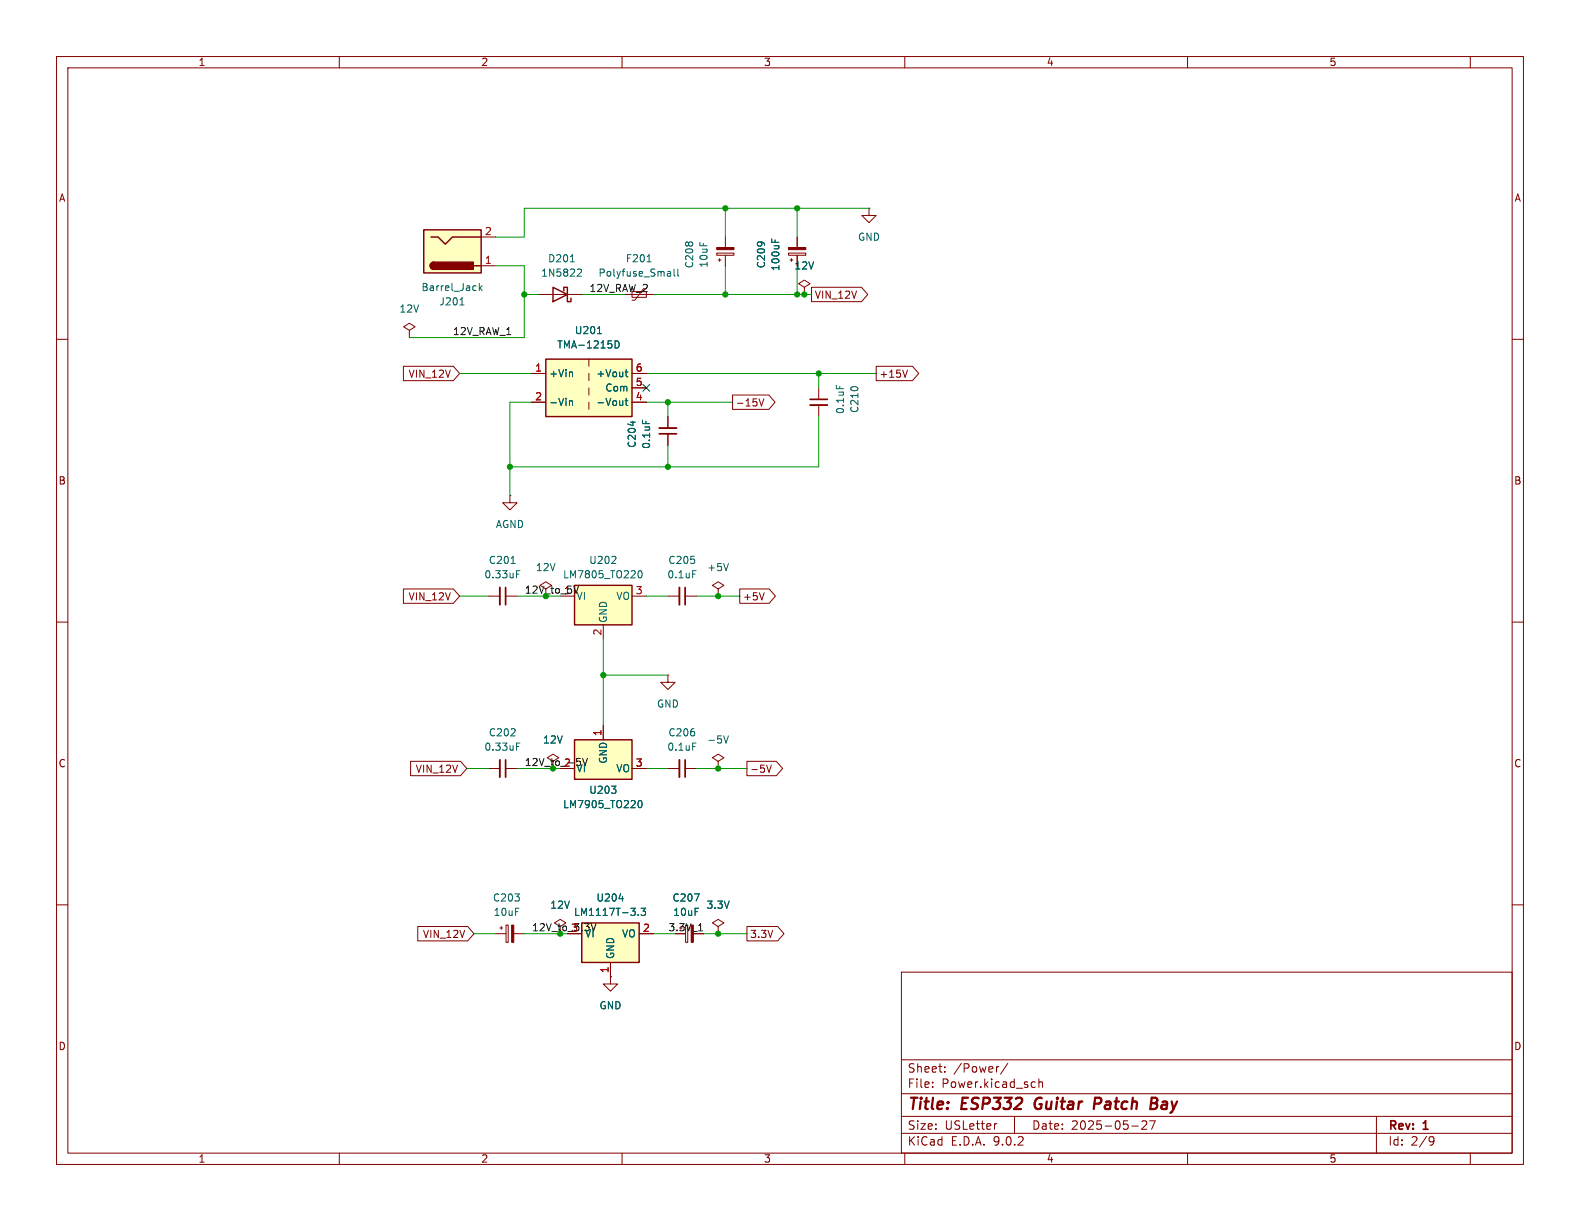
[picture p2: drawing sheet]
<svg xmlns="http://www.w3.org/2000/svg" width="279mm" height="216mm" viewBox="0 0 279 216" stroke-linecap="round" stroke-linejoin="round" font-family="sans-serif">
<g fill="none" stroke="#840000" stroke-width=".18">
<path d="M10 10h259.4v195.9h-259.4zM12 12h255.4v191.9h-255.4zM60 10v2M110 10v2M160 10v2M210 10v2M260 10v2M126.7 44.8h3.1v.3h-3.1zM127 46h.5M127.3 45.7v.5M128.3 41.9v1.9M128.3 45.1v1.9"/>
<path d="M139.4 44.8h3.1v.3h-3.1zM139.7 46h.5M140 45.7v.5M141 41.9v1.9M141 45.1v1.9M10 60h2M267.4 60h2M10 110h2M118.1 119.4v1.3h1.3l-1.3 1.2-1.3-1.2h1.3M118.1 119.4h.1M267.4 110h2M86.4 135.9h2"/>
<path d="M89.4 135.9h2M10 160h2M159.4 171.9h108v32h-108zM267.4 160h2M159.4 197.4h108M159.4 193.4h108M159.4 187.4h108M164.9 192.1v.2M164.9 191.4v.1M167.1 189.4v.2M167.1 188.7v.1M176.3 198.7l-.3 .1"/>
<path d="M176.6 188.6l-.2 .1M178.2 188l-1.3 1.9M179.4 197.4v3M182.6 191.3l.5 .1M183.1 192.2l-.5 .1M183.7 191.4l.2-.1 .4 .1 .1 .9M183.7 190.8v1.5M200.1 199.1h1.2M201.9 198.3l.6-.1 .2 .1 .1 .3-.9 1.1h.9M203.3 198.2h1l-.7 1.5M243.4 197.4v6.5M60 203.9v2"/>
<path d="M110 203.9v2M159.4 200.4h108M160 203.9v2M210 203.9v2M253 201l.5 .1a.99 .99 0 0 1-.4 1.4h-.2M253.6 201.6l-.3 .3h-.3M260 203.9v2"/>
</g>
<path d="M183.2 194.4a1.27 1.27 0 0 0 0 1.6M194.4 194.1h-.7l-.3 2M194.5 195.1l-1 .1M203.5 195.1h.7M203.7 194.1h.6a.49 .49 0 0 1 .4 .5 .49 .49 0 0 1-.5 .5M204.2 195.1l.3 .1a.58 .58 0 0 1-.3 .9h-.8" fill="none" stroke="#840000" stroke-width=".4"/>
<path d="M89.4 134.4v3" fill="none" stroke="#840000" stroke-width=".3"/>
<path d="M88.4 134.4v3" fill="none" stroke="#840000" stroke-width=".33"/>
<path d="M136.5 42.2v.6M137.1 42.4v.4M91.3 132h.5M91.3 131.4h.6" fill="none" stroke="#006464" stroke-width=".18"/>
<g fill="#840000" stroke="#840000" stroke-width=".18">
<path d="M139.4 43.8h3.1v.3h-3.1z"/>
<path d="M126.7 43.8h3.1v.3h-3.1z"/>
</g>
<path d="M101.6 130.8h10.2v7h-10.2z" fill="#ffffc2"/>
<path d="M101.6 130.8h10.2v7h-10.2z" fill="none" stroke="#840000" stroke-width=".25"/>
<g fill="none" stroke="#840000" stroke-width=".18">
<path d="M97.8 134.6l1-.6-1-.6-1 .6 1 .6v1.3M106.7 128.3v2.5M111.8 135.9h2.5M118.1 135.9h2M121.2 135.9h2M127 134.6l1-.6-1-.6-1 .6 1 .6v1.3M127 135.9h.1M87.6 165.1h1.9M88.4 164.1h.5M88.6 163.8v.5M89.5 163.6h.4v3h-.4zM90.9 165.1h1.8"/>
<path d="M99.1 163.8l1-.6-1-.6-1.1 .6 1.1 .6v1.3"/>
</g>
<path d="M108.1 139h.8l-.4 .5M108.9 139.6v.6M122.5 131.4h.6M128 130.1l.4 1.3 .4-1.3M113 141.6l.1-.1a.68 .68 0 0 1 .5 .7 .68 .68 0 0 1-.5 .6 .84 .84 0 0 1-.1-1.2z" fill="none" stroke="#006464" stroke-width=".18"/>
<path d="M90.5 163.6h.4v3h-.4z" fill="#840000" stroke="#840000" stroke-width=".18"/>
<path d="M121.2 134.4v3" fill="none" stroke="#840000" stroke-width=".3"/>
<path d="M120.1 134.4v3" fill="none" stroke="#840000" stroke-width=".33"/>
<path d="M102.9 163.2h10.1v7h-10.1z" fill="#ffffc2"/>
<path d="M102.9 163.2h10.1v7h-10.1z" fill="none" stroke="#840000" stroke-width=".25"/>
<path d="M118.1 73.7v2M118.1 76.7v2M107.9 172.7v1.3h1.3l-1.3 1.3-1.2-1.3h1.2M107.9 172.7h.1M107.9 170.2v2.5M113 165.1h2.6M121.2 163.6h.4v3h-.4zM122.6 165.1h1.9M127 163.8l1-.6-1-.6-1 .6 1 .6v1.3M127 165.1h.1" fill="none" stroke="#840000" stroke-width=".18"/>
<path d="M111.9 74.5v.8M113.6 74.3v.6M109.5 158.9h.7M122.8 158.1h.8l-.5 1.2M112.9 161.7v.2M113.4 160.6h.7l-.4 .5 .4 .1v.5l-.2 .2-.5-.2" fill="none" stroke="#006464" stroke-width=".18"/>
<path d="M122.2 163.6h.4v3h-.4z" fill="#840000" stroke="#840000" stroke-width=".18"/>
<path d="M116.6 76.7h3" fill="none" stroke="#840000" stroke-width=".3"/>
<path d="M116.6 75.7h3" fill="none" stroke="#840000" stroke-width=".33"/>
<path d="M96.5 63.5h15.3v10.2h-15.3z" fill="#ffffc2"/>
<path d="M97.8 50.8l2.5 1.3-2.5 1.2zM99.7 51.4v-.6h.6v2.5h.7v-.6M96.5 63.5h15.3v10.2h-15.3z" fill="none" stroke="#840000" stroke-width=".25"/>
<g fill="none" stroke="#840000" stroke-width=".18">
<path d="M95.2 52.1h7.7M110.5 52.1h5.1M111.8 51.6h2.5v1h-2.5zM114.3 51.1h-.5l-1.5 2h-.5M94 66h2.5M94 71.1h2.5M104.1 63.5v1.3M104.1 66v1.3M104.1 68.6v1.3M104.1 71.1v1.3M111.8 66h2.5M111.8 71.1h2.5"/>
<path d="M111.8 68.6h2.5"/>
</g>
<g fill="none" stroke="#006464" stroke-width=".18">
<path d="M100.9 46.3h.7M102.3 47.6h.4l.1 .3-.8 .9h.8M105.7 59h.7M114.4 46.3h.7M118.4 48l.2 .2v.6M118.6 48.8h-.4M118.6 48.3l-.4 .1M119.2 47.6v1.1l.2 .1M119.9 47.6v1.1l.1 .1M100.7 71l.2-.1h.3v.8M100.7 70.9v.8M101.1 65.8l.1 .2v.6"/>
<path d="M108.8 60.3a.64 .64 0 0 1 .7 .6 .64 .64 0 0 1-.7 .6zM110.5 70.9h.5M110.5 65.8h.5M110.7 65.3v1.1l.3 .2M110.7 70.4v1.1l.3 .2"/>
</g>
<path d="M74.9 40.6h10.2v7.7h-10.2z" fill="#ffffc2"/>
<path d="M74.9 40.6h10.2v7.7h-10.2zM76.2 41.9h1.3l1.2 1.3 1.3-1.3h5.1M76.7 46.4a.64 .64 0 0 0-.6 .6 .64 .64 0 0 0 .6 .6M83.8 47h1.3" fill="none" stroke="#840000" stroke-width=".25"/>
<g fill="#840000" stroke="#840000" stroke-width=".25">
<path d="M76.3 46.5l.4-.1v1.2a.63 .63 0 0 1-.6-.4 .63 .63 0 0 1 .2-.7z"/>
<path d="M76.7 46.4h7v1.2h-7z"/>
</g>
<path d="M72.4 58.4l1-.6-1-.6-1 .6 1 .6v1.3M72.4 59.7h.1M85.1 47h2.5M85.1 41.9h2.5M96.5 104.1l1-.6-1-.6-1 .6 1 .6v1.3" fill="none" stroke="#840000" stroke-width=".18"/>
<path d="M81.3 53.9h.8M84.8 50.1v1.3M84.9 50.9l.3 .5M85.2 50.5l-.4 .5" fill="none" stroke="#006464" stroke-width=".18"/>
<path d="M101.6 103.5h10.2v7h-10.2z" fill="#ffffc2"/>
<path d="M101.6 103.5h10.2v7h-10.2z" fill="none" stroke="#840000" stroke-width=".25"/>
<g fill="none" stroke="#840000" stroke-width=".18">
<path d="M153.7 36.8v1.3h1.2l-1.2 1.3-1.3-1.3h1.3M153.7 36.8h.1M141 41.9v1.9M141 45.1v1.9M142.2 50.8l1.1-.6-1.1-.7-1 .7 1 .6v1.3M142.2 52.1h.1M143.5 50.8h8.8l1.2 1.3-1.2 1.2h-8.8zM71.3 64.8h8.9l1.1 1.2-1.1 1.3h-8.9zM94 66h2.5M94 71.1h2.5M111.8 66h2.5M111.8 71.1h2.5"/>
<path d="M111.8 68.6h2.5M118.1 73.7v2M118.1 76.7v2M129.5 69.8h6.5l1.1 1.3-1.1 1.3h-6.5zM134.2 70.5l.5 1.3 .4-1.3M144.8 68.6v2M144.8 71.6v2.1M154.9 64.8h6.5l1.1 1.2-1.1 1.3h-6.5zM160.5 65.4l-.4 1.3M90.2 87.6v1.3h1.2l-1.2 1.3-1.3-1.3h1.3M90.2 87.6h.1M71.3 104.1h8.9l1.1 1.3-1.1 1.3h-8.9z"/>
<path d="M86.4 105.4h2M89.4 105.4h2M106.7 110.5v2.5M111.8 105.4h2.5M118.1 105.4h2M121.2 105.4h2M127 104.1l1-.6-1-.6-1 .6 1 .6v1.3M127 105.4h.1M130.8 104.1h5.2l1.1 1.3-1.1 1.3h-5.2zM135.1 104.8l-.4 1.3M72.6 134.6h8.8l1.1 1.3-1.1 1.3h-8.8zM106.7 128.3v2.5"/>
<path d="M111.8 135.9h2.5M132.1 134.6h5.2l1.1 1.3-1.1 1.3h-5.2zM135.6 135.3l.4 1.3 .4-1.3M73.9 163.8h8.8l1.1 1.3-1.1 1.3h-8.8zM107.9 172.7h.1M107.9 170.2v2.5M113 165.1h2.6M122.6 165.1h1.9M127 165.1h.1M132.1 163.8h5.4l1.1 1.3-1.1 1.3h-5.4z"/>
</g>
<g fill="none" stroke="#006464" stroke-width=".18">
<path d="M105.7 59h.7M136.5 42.2v.6M137.1 42.4v.4M100.7 71l.2-.1h.3v.8M100.7 70.9v.8M101.1 65.8l.1 .2v.6M108.8 60.3a.64 .64 0 0 1 .7 .6 .64 .64 0 0 1-.7 .6zM110.5 70.9h.5M110.5 65.8h.5M110.7 65.3v1.1l.3 .2M110.7 70.4v1.1l.3 .2M111.9 74.5v.8"/>
<path d="M113.6 74.3v.6M147.9 68.1v.6M90.4 99.6h.7M108.1 99.6h.8M108.9 98.5v.4M128.8 99.6l-.4 1.3M91.3 100.9h.6M91.3 101.5h.5M113 101l.1-.1a.68 .68 0 0 1 .5 .6 .68 .68 0 0 1-.5 .7 .84 .84 0 0 1-.1-1.2zM122.5 100.9h.6M108.1 139h.8l-.4 .5M108.9 139.6v.6"/>
<path d="M109.5 158.9h.7M113 141.6l.1-.1a.68 .68 0 0 1 .5 .7 .68 .68 0 0 1-.5 .6 .84 .84 0 0 1-.1-1.2zM122.8 158.1h.8l-.5 1.2M112.9 161.7v.2M113.4 160.6h.7l-.4 .5 .4 .1v.5l-.2 .2-.5-.2"/>
</g>
<path d="M143.3 70.6h3M89.4 103.9v3M121.2 103.9v3" fill="none" stroke="#840000" stroke-width=".3"/>
<path d="M143.3 71.6h3M88.4 103.9v3M120.1 103.9v3" fill="none" stroke="#840000" stroke-width=".33"/>
<path d="M102.3 103.6l-.4 1.3M102.6 134.7l.1 .4M103 134.1l.5 1.3 .4-1.3M104.5 163.3l.5 1.3 .4-1.3M123.5 164.6h.8" fill="none" stroke="#0f0f0f" stroke-width=".18"/>
<g fill="none" stroke="#009600" stroke-width=".18">
<path d="M128.3 36.8v5.1M141 36.8v5.1M153.7 36.8h-61v5.1h-5.1M87.6 47h5.1v12.7h-20.3M92.7 52.1h2.5M102.9 52.1h7.6M115.6 52.1h27.9M128.3 47v5.1M141 47v5.1M81.3 66h12.7M94 71.1h-3.8v16.5M114.3 71.1h15.2"/>
<path d="M114.3 66h40.6M118.1 71.1v2.6M118.1 78.7v3.9M144.8 66v2.6M144.8 73.7v8.9h-54.6M81.3 105.4h5.1M91.4 105.4h5.1M106.7 119.4h11.4M106.7 113v15.3M114.3 105.4h3.8M123.2 105.4h7.6M82.5 135.9h3.9"/>
<path d="M91.4 135.9h6.4M114.3 135.9h3.8M123.2 135.9h8.9M83.8 165.1h3.8M92.7 165.1h6.4M115.6 165.1h3.8M124.5 165.1h7.6"/>
</g>
<path d="M113.7 68l1.2 1.2M114.9 68l-1.2 1.2" fill="none" stroke="#000084" stroke-width=".18"/>
<g fill="#009600" stroke="#009600" stroke-width=".18">
<circle cx="127" cy="105.4" r=".46"/>
<circle cx="142.2" cy="52.1" r=".46"/>
<circle cx="141" cy="52.1" r=".46"/>
<circle cx="128.3" cy="52.1" r=".46"/>
<circle cx="144.8" cy="66" r=".46"/>
<circle cx="141" cy="36.8" r=".46"/>
<circle cx="128.3" cy="36.8" r=".46"/>
<circle cx="106.7" cy="119.4" r=".46"/>
<circle cx="127" cy="165.1" r=".46"/>
<circle cx="127" cy="135.9" r=".46"/>
<circle cx="118.1" cy="82.6" r=".46"/>
<circle cx="118.1" cy="71.1" r=".46"/>
<circle cx="92.7" cy="52.1" r=".46"/>
<circle cx="90.2" cy="82.6" r=".46"/>
</g>
<g font-size="2.8" fill="#840000">
<text x="160.4" y="196.8">Title:</text>
<text x="170.1" y="196.8">ESP332</text>
<text x="183.8" y="196.8">Guitar</text>
<text x="195.1" y="196.8">Patch</text>
<text x="205.9" y="196.8">Bay</text>
</g>
<g font-size="2.1" fill="#840000">
<text x="160.4" y="189.9">Sheet:</text>
<text x="168.6" y="189.9">/Power/</text>
<text x="160.4" y="192.6">File:</text>
<text x="166.5" y="192.6">Power.kicad_sch</text>
<text x="160.4" y="202.8">KiCad</text>
<text x="160.4" y="200">Size:</text>
<text x="167.1" y="200">USLetter</text>
<text x="168.1" y="202.8">E.D.A.</text>
<text x="175.7" y="202.8">9.0.2</text>
<text x="182.4" y="200">Date:</text>
<text x="189.4" y="200">2025-05-27</text>
<text x="245.4" y="200.2">Rev:</text>
<text x="245.4" y="202.8">Id:</text>
<text x="249.5" y="202.8">2/9</text>
<text x="251.8" y="200.2">1</text>
</g>
<g font-size="1.8" fill="#840000">
<text x="35" y="11.9">1</text>
<text x="85" y="11.9">2</text>
<text x="135" y="11.9">3</text>
<text x="185" y="11.9">4</text>
<text x="235" y="11.9">5</text>
<text x="10.3" y="35.9">A</text>
<text x="267.7" y="35.9">A</text>
<text x="144" y="53">VIN_12V</text>
<text x="72.1" y="67">VIN_12V</text>
<text x="155.4" y="67">+15V</text>
<text x="130" y="72.1">-15V</text>
<text x="10.3" y="85.9">B</text>
<text x="267.7" y="85.9">B</text>
<text x="72.1" y="106.4">VIN_12V</text>
<text x="131.3" y="106.4">+5V</text>
<text x="10.3" y="135.9">C</text>
<text x="73.4" y="136.8">VIN_12V</text>
<text x="132.6" y="136.8">-5V</text>
<text x="267.7" y="135.9">C</text>
<text x="74.7" y="166.1">VIN_12V</text>
<text x="118.1" y="164.8">3.3V_1</text>
<text x="132.6" y="166.1">3.3V</text>
<text x="10.3" y="185.9">D</text>
<text x="267.7" y="185.9">D</text>
<text x="35" y="205.8">1</text>
<text x="85" y="205.8">2</text>
<text x="135" y="205.8">3</text>
<text x="185" y="205.8">4</text>
<text x="235" y="205.8">5</text>
</g>
<g font-size="1.8" fill="#a90000">
<text x="85.7" y="41.7">2</text>
<text x="85.7" y="46.7">1</text>
<text x="94.5" y="65.8">1</text>
<text x="112.3" y="65.8">6</text>
<text x="94.5" y="70.9">2</text>
<text x="112.3" y="68.3">5</text>
<text x="112.3" y="70.9">4</text>
<text x="112.3" y="105.2">3</text>
<text x="106.4" y="112.5" transform="rotate(-90 106.4 112.5)">2</text>
<text x="106.4" y="130.2" transform="rotate(-90 106.4 130.2)">1</text>
<text x="99.6" y="135.6">2</text>
<text x="112.3" y="135.6">3</text>
<text x="100.9" y="164.8">3</text>
<text x="113.6" y="164.8">2</text>
<text x="107.7" y="172.2" transform="rotate(-90 107.7 172.2)">1</text>
</g>
<g font-size="1.8" fill="#006464">
<text x="96.8" y="46.6">D201</text>
<text x="110.6" y="46.6">F201</text>
<text x="122.8" y="47.5" transform="rotate(-90 122.8 47.5)">C208</text>
<text x="125.3" y="47.4" transform="rotate(-90 125.3 47.4)">10uF</text>
<text x="135.5" y="47.5" transform="rotate(-90 135.5 47.5)">C209</text>
<text x="140.4" y="47.9">12V</text>
<text x="151.6" y="42.8">GND</text>
<text x="74.4" y="51.7">Barrel_Jack</text>
<text x="95.6" y="49.1">1N5822</text>
<text x="105.7" y="49.1">Polyfuse_Small</text>
<text x="138" y="48" transform="rotate(-90 138 48)">100uF</text>
<text x="70.5" y="55.5">12V</text>
<text x="77.6" y="54.2">J201</text>
<text x="101.6" y="59.3">U201</text>
<text x="98.4" y="61.8">TMA-1215D</text>
<text x="97" y="66.9">+Vin</text>
<text x="97" y="72">-Vin</text>
<text x="105.4" y="66.9">+Vout</text>
<text x="105.4" y="72">-Vout</text>
<text x="106.9" y="69.4">Com</text>
<text x="149.5" y="73.3" transform="rotate(-90 149.5 73.3)">0.1uF</text>
<text x="152" y="73.1" transform="rotate(-90 152 73.1)">C210</text>
<text x="112.6" y="79.3" transform="rotate(-90 112.6 79.3)">C204</text>
<text x="115.2" y="79.5" transform="rotate(-90 115.2 79.5)">0.1uF</text>
<text x="87.6" y="93.6">AGND</text>
<text x="86.3" y="99.9">C201</text>
<text x="94.7" y="101.2">12V</text>
<text x="104.1" y="99.9">U202</text>
<text x="118.1" y="99.9">C205</text>
<text x="125" y="101.2">+5V</text>
<text x="85.6" y="102.5">0.33uF</text>
<text x="99.5" y="102.5">LM7805_TO220</text>
<text x="101.9" y="106.3">VI</text>
<text x="108.9" y="106.3">VO</text>
<text x="117.9" y="102.5">0.1uF</text>
<text x="107.5" y="110.2" transform="rotate(-90 107.5 110.2)">GND</text>
<text x="116.1" y="125.3">GND</text>
<text x="86.3" y="130.4">C202</text>
<text x="95.9" y="131.7">12V</text>
<text x="118.1" y="130.4">C206</text>
<text x="125" y="131.7">-5V</text>
<text x="85.6" y="132.9">0.33uF</text>
<text x="101.9" y="136.8">VI</text>
<text x="107.5" y="135.1" transform="rotate(-90 107.5 135.1)">GND</text>
<text x="108.9" y="136.8">VO</text>
<text x="117.9" y="132.9">0.1uF</text>
<text x="99.5" y="143.1">LM7905_TO220</text>
<text x="104.1" y="140.6">U203</text>
<text x="87.1" y="159.6">C203</text>
<text x="97.2" y="160.9">12V</text>
<text x="105.4" y="159.6">U204</text>
<text x="118.8" y="159.6">C207</text>
<text x="124.8" y="160.9">3.3V</text>
<text x="87.2" y="162.2">10uF</text>
<text x="101.4" y="162.2">LM1117T-3.3</text>
<text x="103.4" y="166">VI</text>
<text x="109.9" y="166">VO</text>
<text x="118.9" y="162.2">10uF</text>
<text x="108.8" y="169.7" transform="rotate(-90 108.8 169.7)">GND</text>
<text x="105.9" y="178.7">GND</text>
</g>
<g font-size="1.8" fill="#0f0f0f">
<text x="104.1" y="51.7">12V_RAW_2</text>
<text x="80" y="59.3">12V_RAW_1</text>
<text x="99.6" y="105.2">1</text>
</g>
<g font-size="1.8" fill="#009600">
<text x="92.7" y="105.1">12V_to_5V</text>
<text x="92.7" y="135.5">12V_to_-5V</text>
<text x="94" y="164.8">12V_to_3.3V</text>
</g>
</svg>
